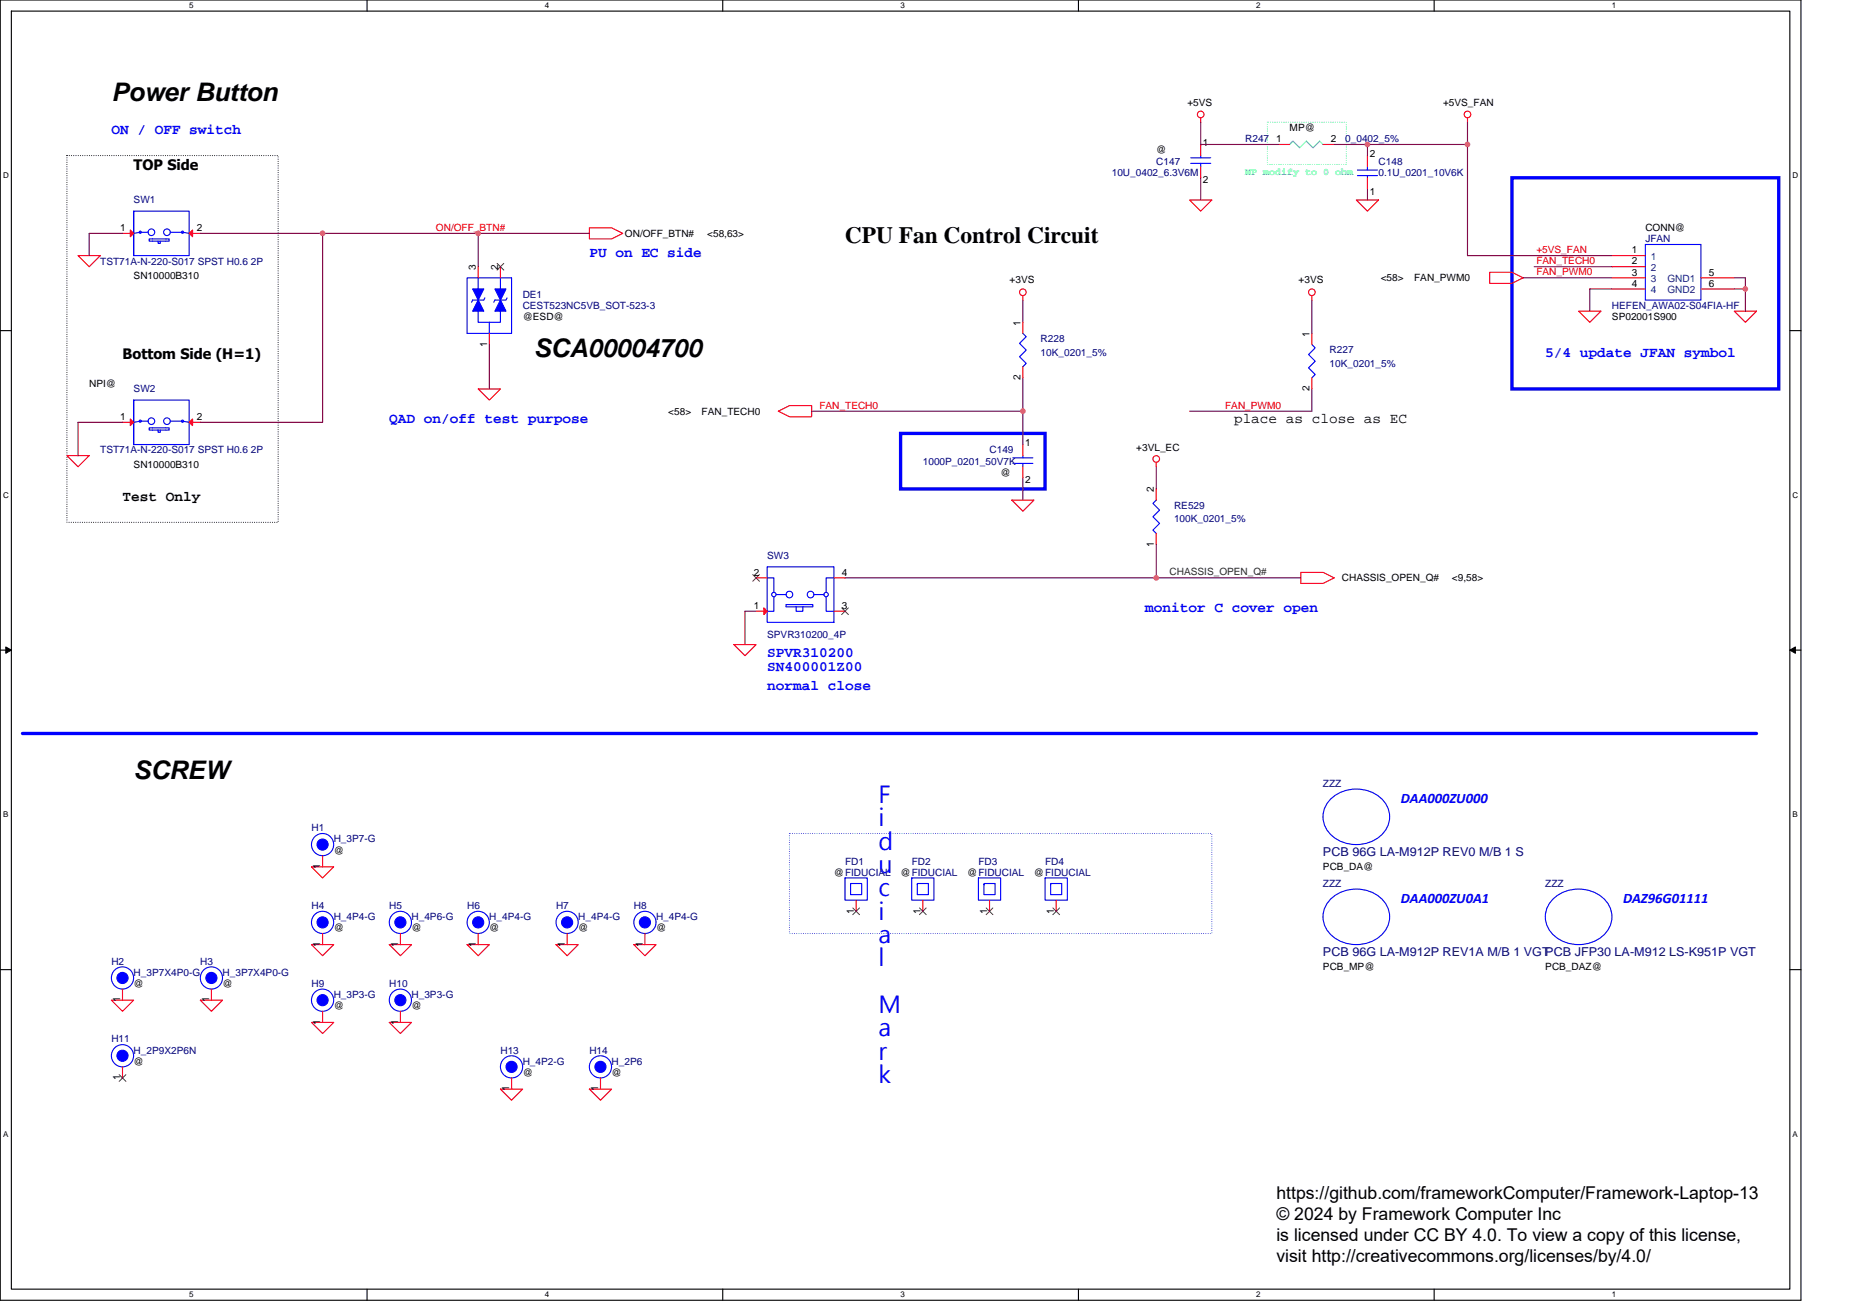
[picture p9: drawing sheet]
<svg xmlns="http://www.w3.org/2000/svg" width="297mm" height="210mm" viewBox="0 0 297 210" stroke-linecap="round" stroke-linejoin="round" font-family="sans-serif">
<path d="M0 0h288.1v208h-288.1zM1.8 1.8h284.5v204.4h-284.5z" fill="none" stroke="#000" stroke-width=".18"/>
<g fill="#fff">
<path d="M30.3 .2h.7v1.4h-.7z"/>
<path d="M30.3 206.4h.7v1.4h-.7z"/>
</g>
<path d="M58.7 0v1.8M58.7 206.2v1.8" fill="none" stroke="#000" stroke-width=".18"/>
<g fill="#fff">
<path d="M87.2 .2h.7v1.4h-.7z"/>
<path d="M87.2 206.4h.7v1.4h-.7z"/>
</g>
<path d="M115.6 0v1.8M115.6 206.2v1.8" fill="none" stroke="#000" stroke-width=".18"/>
<g fill="#fff">
<path d="M144.1 .2h.7v1.4h-.7z"/>
<path d="M144.1 206.4h.7v1.4h-.7z"/>
</g>
<path d="M172.5 0v1.8M172.5 206.2v1.8" fill="none" stroke="#000" stroke-width=".18"/>
<g fill="#fff">
<path d="M201 .2h.7v1.4h-.7z"/>
<path d="M201 206.4h.7v1.4h-.7z"/>
</g>
<path d="M229.4 0v1.8M229.4 206.2v1.8" fill="none" stroke="#000" stroke-width=".18"/>
<g fill="#fff">
<path d="M257.8 .2h.8v1.4h-.8z"/>
<path d="M257.8 206.4h.8v1.4h-.8z"/>
<path d="M.5 27.3h.9v1.5h-.9z"/>
<path d="M286.7 27.3h1v1.5h-1z"/>
<path d="M.5 78.5h.9v1.4h-.9z"/>
<path d="M286.7 78.5h1v1.4h-1z"/>
</g>
<path d="M0 52.9h1.8M286.3 52.9h1.8" fill="none" stroke="#000" stroke-width=".18"/>
<g fill="#fff">
<path d="M.5 129.6h.8v1.4h-.8z"/>
<path d="M286.7 129.6h.9v1.4h-.9z"/>
</g>
<path d="M0 104h1.8M286.3 104h1.8" fill="none" stroke="#000" stroke-width=".18"/>
<path d="M.9 103.5l.9 .5-.9 .5zM286.3 104l.9-.5v1z" fill="#000"/>
<path d="M.9 103.5l.9 .5-.9 .5zM286.3 104l.9-.5v1z" fill="none" stroke="#000" stroke-width=".16"/>
<g fill="#fff">
<path d="M.5 180.7h.8v1.4h-.8z"/>
<path d="M286.7 180.7h.9v1.4h-.9z"/>
</g>
<path d="M0 155.1h1.8M286.3 155.1h1.8" fill="none" stroke="#000" stroke-width=".18"/>
<path d="M241.8 28.4h42.7v33.8h-42.7zM144.1 69.3h23.1v8.9h-23.1zM3.6 117.3h277.4" fill="none" stroke="#00f" stroke-width=".53"/>
<path d="M126.3 133.3h67.5v16.1h-67.5z" fill="none" stroke="#0080ff" stroke-width=".18" stroke-dasharray="0 .4"/>
<path d="M10.7 24.9h33.8v58.7h-33.8z" fill="none" stroke="#000" stroke-width=".18" stroke-dasharray="0 .4"/>
<path d="M202.7 19.6h12.7v6.7h-12.7z" fill="none" stroke="#00ff40" stroke-width=".18" stroke-dasharray="0 .4"/>
<g fill="none" stroke="#f00" stroke-width=".18">
<path d="M192.1 18.8v.8M234.7 18.8v.8M94.3 36.4h3.5l1.8 .9-1.8 .9h-3.5zM190.3 32h3.5l-1.7 1.8zM217 32h3.5l-1.8 1.8zM12.5 40.9h3.5l-1.7 1.8zM163.6 47.3v.7M209.8 47.3v.7M238.3 43.6h3.5l1.8 .8-1.8 .9h-3.5zM252.5 49.8h3.6l-1.8 1.8zM277.4 49.8h3.6l-1.8 1.8zM10.7 72.9h3.6l-1.8 1.8z"/>
<path d="M76.5 62.2h3.5l-1.7 1.8zM124.5 65.8l1.8-.9h3.5v1.8h-3.5zM185 74v.7M161.8 80h3.6l-1.8 1.8zM208.1 91.6h3.5l1.8 .9-1.8 .8h-3.5zM117.4 103.1h3.5l-1.7 1.8zM49.8 138.7h3.6l-1.8 1.8zM49.8 151.1h3.6l-1.8 1.8zM62.3 151.1h3.5l-1.8 1.8zM74.7 151.1h3.6l-1.8 1.8zM88.9 151.1h3.6l-1.8 1.8zM101.4 151.1h3.5l-1.7 1.8z"/>
<path d="M17.8 160h3.6l-1.8 1.8zM32 160h3.6l-1.8 1.8zM49.8 163.6h3.6l-1.8 1.8zM62.3 163.6h3.5l-1.8 1.8zM80 174.2h3.6l-1.8 1.8zM94.3 174.2h3.5l-1.7 1.8z"/>
<circle cx="192.1" cy="18.3" r=".53"/>
<circle cx="234.7" cy="18.3" r=".53"/>
<circle cx="163.6" cy="46.8" r=".53"/>
<circle cx="209.8" cy="46.8" r=".53"/>
<circle cx="184.9" cy="73.4" r=".53"/>
</g>
<circle cx="51.6" cy="160" r=".89" fill="#00f"/>
<g fill="none" stroke="#00f" stroke-width=".18">
<path d="M190.5 26.1h3.2M190.5 25.2h3.2M192.1 24.9v.3M192.1 26.1v.6"/>
<circle cx="51.6" cy="160" r=".89"/>
<circle cx="51.6" cy="160" r="1.78"/>
</g>
<path d="M192.1 23.1v1.8M192.1 26.7v1.7M51.6 161.8v1.8" fill="none" stroke="#f00" stroke-width=".18"/>
<circle cx="103.2" cy="147.6" r=".89" fill="#00f"/>
<g fill="none" stroke="#00f" stroke-width=".18">
<circle cx="103.2" cy="147.6" r="1.78"/>
<circle cx="103.2" cy="147.6" r=".89"/>
</g>
<path d="M103.2 149.4v1.7" fill="none" stroke="#f00" stroke-width=".18"/>
<circle cx="19.6" cy="156.5" r=".89" fill="#00f"/>
<g fill="none" stroke="#00f" stroke-width=".18">
<path d="M162 74.1h3.2M162 73.3h3.2M163.6 72.9v.4M163.6 74.1v.6M248.4 143.8a6 6 0 0 1 8.7 .6 4 4 0 0 1-1.9 6.1 5.8 5.8 0 0 1-7.7-2.3 3.9 3.9 0 0 1 .9-4.4z"/>
<circle cx="19.6" cy="156.5" r=".89"/>
<circle cx="19.6" cy="156.5" r="1.78"/>
</g>
<path d="M163.6 71.1v1.8M163.6 74.7v1.8M19.6 158.2v1.8" fill="none" stroke="#f00" stroke-width=".18"/>
<circle cx="76.5" cy="147.6" r=".89" fill="#00f"/>
<g fill="none" stroke="#00f" stroke-width=".18">
<circle cx="76.5" cy="147.6" r="1.78"/>
<circle cx="76.5" cy="147.6" r=".89"/>
</g>
<path d="M76.5 149.4v1.7" fill="none" stroke="#f00" stroke-width=".18"/>
<path d="M80 48l.9 1.8h-1.7z" fill="#00f"/>
<path d="M74.7 44.4h7.1v8.9h-7.1zM76.5 46.2v1.8M80 49.8v1.8h-1.7v1.7M80 46.2v1.8M80 48l.9 1.8h-1.7z" fill="none" stroke="#00f" stroke-width=".18"/>
<path d="M76.5 48l.9 1.8h-1.8z" fill="#00f"/>
<path d="M76.5 48l.9 1.8h-1.8zM76.5 49.8v1.8h1.8M77.6 47.7l-.2 .3h-1.8l-.2 .4M81.1 47.7l-.2 .3h-1.7l-.2 .4" fill="none" stroke="#00f" stroke-width=".18"/>
<path d="M79.2 46.2h1.7l-.9 1.8z" fill="#00f"/>
<path d="M79.2 46.2h1.7l-.9 1.8z" fill="none" stroke="#00f" stroke-width=".18"/>
<path d="M75.6 46.2h1.8l-.9 1.8z" fill="#00f"/>
<path d="M75.6 46.2h1.8l-.9 1.8zM76.5 44.4v1.8M80 44.4v1.8" fill="none" stroke="#00f" stroke-width=".18"/>
<path d="M76.5 42.7v1.7M78.3 53.3v1.8M80 42.7v1.7" fill="none" stroke="#f00" stroke-width=".18"/>
<path d="M79.5 42.1l1.1 1.1M80.6 42.1l-1.1 1.1" fill="none" stroke="#804000" stroke-width=".16"/>
<circle cx="51.6" cy="147.6" r=".89" fill="#00f"/>
<g fill="none" stroke="#00f" stroke-width=".18">
<path d="M163.6 53.3l.5 .6-1 1 1 1.1-1 1.1 1 1-.5 .6M122.7 92.5h1.1v2.3M122.7 90.7h10.7v8.9h-10.7zM123.8 95.5v2.3h-1.1M124.1 95.1h1.6M125.7 96.7h4.3v.4h-4.3zM127.3 97.1v.7h1.1v-.7M130.2 95.1h1.6h-.2M132.1 95.5v2.3h1.3M133.4 92.5h-1.3v2.3M156.5 140.5h3.6v3.5h-3.6zM157.4 141.4h1.8v1.7h-1.8z"/>
<circle cx="123.8" cy="95.1" r=".35"/>
<circle cx="126.3" cy="95.1" r=".53"/>
<circle cx="129.7" cy="95.1" r=".53"/>
<circle cx="132.1" cy="95.1" r=".35"/>
<circle cx="51.6" cy="147.6" r=".89"/>
<circle cx="51.6" cy="147.6" r="1.78"/>
</g>
<path d="M163.6 51.6v1.7M163.6 58.7v1.8M51.6 149.4v1.7M158.3 144v1.8" fill="none" stroke="#f00" stroke-width=".18"/>
<path d="M157.7 145.3l1.1 1M158.8 145.3l-1.1 1" fill="none" stroke="#804000" stroke-width=".16"/>
<path d="M122.2 97.3l.5 .5-.5 .5z" fill="#f00"/>
<path d="M120.9 97.8h1.8M120.9 92.5h1.8M122.2 97.3l.5 .5-.5 .5zM133.4 97.8h1.8M133.4 92.5h1.8" fill="none" stroke="#f00" stroke-width=".18"/>
<path d="M120.4 91.9l1.1 1.1M121.5 91.9l-1.1 1.1M134.6 97.3l1.1 1M135.7 97.3l-1.1 1" fill="none" stroke="#804000" stroke-width=".16"/>
<g fill="none" stroke="#00f" stroke-width=".18">
<path d="M21.4 33.8v7.1h8.9v-7.1h-8.9v7.1M23.7 37.2h-1.3l-1 .1M23.9 38.2h3.2v.4h-3.2zM25.3 38.6v.3h.3v-.3M27.2 37.2h2l1.1 .1"/>
<circle cx="22.4" cy="37.2" r=".17"/>
<circle cx="24.2" cy="37.2" r=".53"/>
<circle cx="26.7" cy="37.2" r=".53"/>
<circle cx="29.2" cy="37.2" r=".17"/>
</g>
<path d="M30.3 37.3l.5-.5v1.1z" fill="#f00"/>
<path d="M30.3 37.3l.5-.5v1.1zM30.3 37.3h1.7" fill="none" stroke="#f00" stroke-width=".18"/>
<path d="M20.8 36.8l.6 .5-.6 .6z" fill="#f00"/>
<path d="M19.6 37.3h1.8M20.8 36.8l.6 .5-.6 .6z" fill="none" stroke="#f00" stroke-width=".18"/>
<circle cx="51.6" cy="135.1" r=".89" fill="#00f"/>
<g fill="none" stroke="#00f" stroke-width=".18">
<path d="M135.2 140.5h3.5v3.5h-3.5zM136.1 141.4h1.7v1.7h-1.7z"/>
<circle cx="51.6" cy="135.1" r=".89"/>
<circle cx="51.6" cy="135.1" r="1.78"/>
</g>
<path d="M51.6 136.9v1.8M136.9 144v1.8" fill="none" stroke="#f00" stroke-width=".18"/>
<path d="M136.4 145.3l1.1 1M137.5 145.3l-1.1 1" fill="none" stroke="#804000" stroke-width=".16"/>
<circle cx="96" cy="170.7" r=".89" fill="#00f"/>
<g fill="none" stroke="#00f" stroke-width=".18">
<path d="M185 80l-.6 .5 1.1 1.1-1.1 1.1 1.1 1-1.1 1.1 .6 .5"/>
<circle cx="96" cy="170.7" r=".89"/>
<circle cx="96" cy="170.7" r="1.78"/>
</g>
<path d="M185 78.2v1.8M185 85.3v1.8M96.1 172.5v1.7" fill="none" stroke="#f00" stroke-width=".18"/>
<circle cx="19.6" cy="168.9" r=".89" fill="#00f"/>
<g fill="none" stroke="#00f" stroke-width=".18">
<path d="M263.2 39.1h8.9v8.9h-8.9z"/>
<circle cx="19.6" cy="168.9" r=".89"/>
<circle cx="19.6" cy="168.9" r="1.78"/>
</g>
<path d="M257.8 40.9h5.4M257.8 42.7h5.4M257.8 44.4h5.4M257.8 46.2h5.4M272.1 44.4h5.3M272.1 46.2h5.3M19.6 170.7v1.8" fill="none" stroke="#f00" stroke-width=".18"/>
<path d="M19.1 171.9l1 1.1M20.1 171.9l-1 1.1" fill="none" stroke="#804000" stroke-width=".16"/>
<circle cx="64" cy="160" r=".89" fill="#00f"/>
<g fill="none" stroke="#00f" stroke-width=".18">
<circle cx="64" cy="160" r=".89"/>
<circle cx="64" cy="160" r="1.78"/>
</g>
<path d="M64 161.8v1.8" fill="none" stroke="#f00" stroke-width=".18"/>
<circle cx="33.8" cy="156.5" r=".89" fill="#00f"/>
<g fill="none" stroke="#00f" stroke-width=".18">
<path d="M217.1 27.2h3.2M217.1 28.1h3.2M218.7 28.1v.3M218.7 26.7v.5"/>
<circle cx="33.8" cy="156.5" r=".89"/>
<circle cx="33.8" cy="156.5" r="1.78"/>
</g>
<path d="M218.7 28.4v1.8M218.7 24.9v1.8M33.8 158.2v1.8" fill="none" stroke="#f00" stroke-width=".18"/>
<circle cx="90.7" cy="147.6" r=".89" fill="#00f"/>
<g fill="none" stroke="#00f" stroke-width=".18">
<path d="M212.9 143.8a6 6 0 0 1 8.7 .6 4 4 0 0 1-2 6.1 5.8 5.8 0 0 1-7.6-2.3 3.9 3.9 0 0 1 .9-4.4z"/>
<circle cx="90.7" cy="147.6" r=".89"/>
<circle cx="90.7" cy="147.6" r="1.78"/>
</g>
<path d="M90.7 149.4v1.7" fill="none" stroke="#f00" stroke-width=".18"/>
<circle cx="64" cy="147.6" r=".89" fill="#00f"/>
<g fill="none" stroke="#00f" stroke-width=".18">
<path d="M209.8 55.1l.6 .6-1.1 1 1.1 1.1-1.1 1.1 1.1 1-.6 .6M21.4 64v7.1h8.9v-7.1h-8.9v7.1M23.7 67.4h-1.3l-1 .2M23.9 68.5h3.2v.3h-3.2zM25.3 68.8v.4h.3v-.4M27.2 67.4h2l1.1 .2M212.9 127.8a6 6 0 0 1 8.7 .6 4 4 0 0 1-2 6.1 5.8 5.8 0 0 1-7.6-2.3 3.9 3.9 0 0 1 .9-4.4zM145.8 140.5h3.6v3.5h-3.6zM146.7 141.4h1.8v1.7h-1.8zM167.2 140.5h3.5v3.5h-3.5zM168.1 141.4h1.7v1.7h-1.7z"/>
<circle cx="22.4" cy="67.4" r=".17"/>
<circle cx="24.2" cy="67.4" r=".53"/>
<circle cx="26.7" cy="67.4" r=".53"/>
<circle cx="29.2" cy="67.4" r=".17"/>
<circle cx="64" cy="147.6" r="1.78"/>
<circle cx="64" cy="147.6" r=".89"/>
</g>
<path d="M204.5 23.1h1.8M211.6 23.1h1.8M209.8 53.3v1.8M209.8 60.5v1.7M64 149.4v1.7M147.6 144v1.8M168.9 144v1.8" fill="none" stroke="#f00" stroke-width=".18"/>
<path d="M147.1 145.3l1.1 1M148.1 145.3l-1 1M168.4 145.3l1.1 1M169.5 145.3l-1.1 1" fill="none" stroke="#804000" stroke-width=".16"/>
<path d="M206.3 23.1l.5-.5 1.1 1 1.1-1 1 1 1.1-1 .5 .5" fill="none" stroke="#00ff80" stroke-width=".18"/>
<path d="M30.3 67.6l.5-.6v1.1z" fill="#f00"/>
<path d="M30.3 67.6l.5-.6v1.1zM30.3 67.6h1.7" fill="none" stroke="#f00" stroke-width=".18"/>
<path d="M20.8 67l.6 .6-.6 .5z" fill="#f00"/>
<path d="M19.6 67.6h1.8M20.8 67l.6 .6-.6 .5z" fill="none" stroke="#f00" stroke-width=".18"/>
<circle cx="81.8" cy="170.7" r=".89" fill="#00f"/>
<g fill="none" stroke="#00f" stroke-width=".18">
<circle cx="81.8" cy="170.7" r=".89"/>
<circle cx="81.8" cy="170.7" r="1.78"/>
</g>
<path d="M81.8 172.5v1.7" fill="none" stroke="#f00" stroke-width=".18"/>
<path d="M192.1 19.6v3.5h12.4M234.7 19.6v3.5M213.4 23.1h5.3M163.6 48v3.6" fill="none" stroke="#800040" stroke-width=".18"/>
<circle cx="218.7" cy="23.1" r=".35" fill="#f0f"/>
<circle cx="218.7" cy="23.1" r=".35" fill="none" stroke="#f0f" stroke-width=".18"/>
<path d="M218.7 24.9v-1.8h16v17.8" fill="none" stroke="#800040" stroke-width=".18"/>
<circle cx="234.7" cy="23.1" r=".35" fill="#f0f"/>
<circle cx="234.7" cy="23.1" r=".35" fill="none" stroke="#f0f" stroke-width=".18"/>
<path d="M32 37.3h19.6M51.6 37.3v30.3M51.6 37.3h24.9M192.1 28.4v3.6M218.7 30.2v1.8" fill="none" stroke="#800040" stroke-width=".18"/>
<circle cx="76.5" cy="37.3" r=".35" fill="#f0f"/>
<circle cx="76.5" cy="37.3" r=".35" fill="none" stroke="#f0f" stroke-width=".18"/>
<circle cx="51.6" cy="37.3" r=".35" fill="#f0f"/>
<circle cx="51.6" cy="37.3" r=".35" fill="none" stroke="#f0f" stroke-width=".18"/>
<path d="M94.3 37.3h-17.8v5.4M209.8 48v5.3M234.7 40.9h23.1M243.6 44.4h14.2M245.4 42.7h12.4M257.8 46.2h-3.5v3.6M277.4 46.2h1.8M277.4 44.4h1.8v1.8M279.2 46.2v3.6M163.6 60.5v5.3" fill="none" stroke="#800040" stroke-width=".18"/>
<circle cx="279.2" cy="46.2" r=".35" fill="#f0f"/>
<circle cx="279.2" cy="46.2" r=".35" fill="none" stroke="#f0f" stroke-width=".18"/>
<path d="M78.3 55.1v7.1M163.6 76.5v3.5M185 74.7v3.5M209.8 62.2v3.6h-19.5M185 87.1v5.4h-49.8" fill="none" stroke="#800040" stroke-width=".18"/>
<circle cx="184.9" cy="92.5" r=".35" fill="#f0f"/>
<circle cx="184.9" cy="92.5" r=".35" fill="none" stroke="#f0f" stroke-width=".18"/>
<path d="M19.6 37.3h-5.3v3.6M19.6 67.6h-7.1v5.3M32 67.6h19.6M129.8 65.8h33.8M120.9 97.8h-1.7v5.3M185 92.5h23.1" fill="none" stroke="#800040" stroke-width=".18"/>
<circle cx="163.6" cy="65.8" r=".35" fill="#f0f"/>
<circle cx="163.6" cy="65.8" r=".35" fill="none" stroke="#f0f" stroke-width=".18"/>
<path d="M163.6 65.8v5.3" fill="none" stroke="#800040" stroke-width=".18"/>
<circle cx="218.7" cy="23.1" r=".35" fill="#f0f"/>
<circle cx="218.7" cy="23.1" r=".35" fill="none" stroke="#f0f" stroke-width=".18"/>
<circle cx="234.7" cy="23.1" r=".35" fill="#f0f"/>
<circle cx="234.7" cy="23.1" r=".35" fill="none" stroke="#f0f" stroke-width=".18"/>
<circle cx="76.5" cy="37.3" r=".35" fill="#f0f"/>
<circle cx="76.5" cy="37.3" r=".35" fill="none" stroke="#f0f" stroke-width=".18"/>
<circle cx="51.6" cy="37.3" r=".35" fill="#f0f"/>
<circle cx="51.6" cy="37.3" r=".35" fill="none" stroke="#f0f" stroke-width=".18"/>
<circle cx="279.2" cy="46.2" r=".35" fill="#f0f"/>
<circle cx="279.2" cy="46.2" r=".35" fill="none" stroke="#f0f" stroke-width=".18"/>
<circle cx="184.9" cy="92.5" r=".35" fill="#f0f"/>
<circle cx="184.9" cy="92.5" r=".35" fill="none" stroke="#f0f" stroke-width=".18"/>
<circle cx="163.6" cy="65.8" r=".35" fill="#f0f"/>
<circle cx="163.6" cy="65.8" r=".35" fill="none" stroke="#f0f" stroke-width=".18"/>
<g font-size="4.1">
<text x="17.8" y="16.1">Power Button</text>
<text x="85.4" y="57">SCA00004700</text>
<text x="21.4" y="124.6">SCREW</text>
</g>
<text font-size="3.7" x="135.2" y="38.9">CPU Fan Control Circuit</text>
<g font-size="3.7" fill="#00f">
<text x="140.5" y="128.5">F</text>
<text x="140.5" y="132.2">i</text>
<text x="140.5" y="135.9">d</text>
<text x="140.5" y="139.7">u</text>
<text x="140.5" y="143.4">c</text>
<text x="140.5" y="147.1">i</text>
<text x="140.5" y="150.9">a</text>
<text x="140.5" y="154.6">l</text>
<text x="140.5" y="162.1">M</text>
<text x="140.5" y="165.8">a</text>
<text x="140.5" y="169.6">r</text>
<text x="140.5" y="173.3">k</text>
</g>
<g font-size="2.8">
<text x="204.2" y="191.8">https://github.com/frameworkComputer/Framework-Laptop-13</text>
<text x="204.2" y="195.2">© 2024 by Framework Computer Inc</text>
<text x="204.2" y="198.6">is licensed under CC BY 4.0. To view a copy of this license,</text>
<text x="204.2" y="202">visit http://creativecommons.org/licenses/by/4.0/</text>
</g>
<g font-size="2.3" fill="#00f">
<text x="17.8" y="21.5">ON / OFF switch</text>
<text x="94.3" y="41">PU on EC side</text>
<text x="247.2" y="57">5/4 update JFAN symbol</text>
<text x="62.3" y="67.7">QAD on/off test purpose</text>
<text x="183.2" y="97.9">monitor C cover open</text>
<text x="122.7" y="105">SPVR310200</text>
<text x="122.7" y="107.4">SN400001Z00</text>
<text x="122.7" y="110.4">normal close</text>
<text x="224.1" y="128.4">DAA000ZU000</text>
<text x="224.1" y="144.4">DAA000ZU0A1</text>
<text x="259.6" y="144.4">DAZ96G01111</text>
</g>
<g font-size="2.3">
<text x="21.4" y="27.2">TOP Side</text>
<text x="19.6" y="57.4">Bottom Side (H=1)</text>
<text x="197.4" y="67.7">place as close as EC</text>
<text x="19.6" y="80.2">Test Only</text>
</g>
<g font-size="2" fill="#000080">
<text x="211.6" y="136.9">PCB 96G LA-M912P REV0 M/B 1 S</text>
<text x="211.6" y="152.9">PCB 96G LA-M912P REV1A M/B 1 VGTPCB JFP30 LA-M912 LS-K951P VGT</text>
</g>
<g font-size="1.6">
<text x="189.9" y="16.9">+5VS</text>
<text x="230.8" y="16.9">+5VS_FAN</text>
<text x="192.4" y="23.3">1</text>
<text x="204.1" y="22.8">1</text>
<text x="206.3" y="21">MP@</text>
<text x="212.9" y="22.8">2</text>
<text x="185" y="24.5">@</text>
<text x="192.4" y="29.3">2</text>
<text x="219.1" y="25.1">2</text>
<text x="219.1" y="31.1">1</text>
<text x="19.2" y="37">1</text>
<text x="31.5" y="37">2</text>
<text x="100" y="37.9">ON/OFF_BTN#</text>
<text x="113.1" y="37.9">&lt;58,63&gt;</text>
<text x="261" y="40.5">1</text>
<text x="263.2" y="37">CONN@</text>
<text x="21.4" y="44.6">SN10000B310</text>
<text x="76.1" y="43.2" transform="rotate(-90 76.1 43.2)">3</text>
<text x="79.7" y="43.2" transform="rotate(-90 79.7 43.2)">2</text>
<text x="161.5" y="45.3">+3VS</text>
<text x="207.7" y="45.3">+3VS</text>
<text x="220.9" y="45">&lt;58&gt;</text>
<text x="226.2" y="45">FAN_PWM0</text>
<text x="261" y="42.3">2</text>
<text x="261" y="44.1">3</text>
<text x="261" y="45.9">4</text>
<text x="273.3" y="44.1">5</text>
<text x="273.3" y="45.9">6</text>
<text x="83.6" y="51.2">@ESD@</text>
<text x="163.3" y="52.1" transform="rotate(-90 163.3 52.1)">1</text>
<text x="209.5" y="53.9" transform="rotate(-90 209.5 53.9)">1</text>
<text x="257.8" y="51.2">SP02001S900</text>
<text x="77.9" y="55.5" transform="rotate(-90 77.9 55.5)">1</text>
<text x="14.3" y="61.9">NPI@</text>
<text x="163.3" y="60.8" transform="rotate(-90 163.3 60.8)">2</text>
<text x="209.5" y="62.6" transform="rotate(-90 209.5 62.6)">2</text>
<text x="19.2" y="67.2">1</text>
<text x="31.5" y="67.2">2</text>
<text x="106.9" y="66.3">&lt;58&gt;</text>
<text x="112.2" y="66.3">FAN_TECH0</text>
<text x="164" y="71.3">1</text>
<text x="21.4" y="74.9">SN10000B310</text>
<text x="160.1" y="76.1">@</text>
<text x="164" y="77.3">2</text>
<text x="181.8" y="72.2">+3VL_EC</text>
<text x="184.6" y="78.8" transform="rotate(-90 184.6 78.8)">2</text>
<text x="184.6" y="87.5" transform="rotate(-90 184.6 87.5)">1</text>
<text x="120.6" y="92.1">2</text>
<text x="134.6" y="92.1">4</text>
<text x="214.6" y="93">CHASSIS_OPEN_Q#</text>
<text x="232.2" y="93">&lt;9,58&gt;</text>
<text x="120.6" y="97.4">1</text>
<text x="134.6" y="97.4">3</text>
<text x="53.4" y="136.6">@</text>
<text x="51.2" y="139" transform="rotate(-90 51.2 139)">1</text>
<text x="133.4" y="140.1">@FIDUCIAL</text>
<text x="144.1" y="140.1">@FIDUCIAL</text>
<text x="154.7" y="140.1">@FIDUCIAL</text>
<text x="165.4" y="140.1">@FIDUCIAL</text>
<text x="211.6" y="139.2">PCB_DA@</text>
<text x="53.4" y="149">@</text>
<text x="65.8" y="149">@</text>
<text x="78.3" y="149">@</text>
<text x="92.5" y="149">@</text>
<text x="104.9" y="149">@</text>
<text x="136.6" y="146.2" transform="rotate(-90 136.6 146.2)">1</text>
<text x="147.3" y="146.2" transform="rotate(-90 147.3 146.2)">1</text>
<text x="157.9" y="146.2" transform="rotate(-90 157.9 146.2)">1</text>
<text x="168.6" y="146.2" transform="rotate(-90 168.6 146.2)">1</text>
<text x="51.2" y="151.5" transform="rotate(-90 51.2 151.5)">1</text>
<text x="63.7" y="151.5" transform="rotate(-90 63.7 151.5)">1</text>
<text x="76.1" y="151.5" transform="rotate(-90 76.1 151.5)">1</text>
<text x="90.4" y="151.5" transform="rotate(-90 90.4 151.5)">1</text>
<text x="102.8" y="151.5" transform="rotate(-90 102.8 151.5)">1</text>
<text x="211.6" y="155.2">PCB_MP@</text>
<text x="247.2" y="155.2">PCB_DAZ@</text>
<text x="19.2" y="160.4" transform="rotate(-90 19.2 160.4)">1</text>
<text x="21.4" y="157.9">@</text>
<text x="33.5" y="160.4" transform="rotate(-90 33.5 160.4)">1</text>
<text x="35.6" y="157.9">@</text>
<text x="53.4" y="161.4">@</text>
<text x="65.8" y="161.4">@</text>
<text x="51.2" y="163.9" transform="rotate(-90 51.2 163.9)">1</text>
<text x="63.7" y="163.9" transform="rotate(-90 63.7 163.9)">1</text>
<text x="19.2" y="172.8" transform="rotate(-90 19.2 172.8)">1</text>
<text x="21.4" y="170.3">@</text>
<text x="83.6" y="172.1">@</text>
<text x="97.8" y="172.1">@</text>
<text x="81.5" y="174.6" transform="rotate(-90 81.5 174.6)">1</text>
<text x="95.7" y="174.6" transform="rotate(-90 95.7 174.6)">1</text>
</g>
<g font-size="1.6" fill="#000080">
<text x="199.2" y="22.8">R247</text>
<text x="215.2" y="22.8">0_0402_5%</text>
<text x="177.8" y="28.1">10U_0402_6.3V6M</text>
<text x="185" y="26.3">C147</text>
<text x="220.5" y="26.3">C148</text>
<text x="220.5" y="28.1">0.1U_0201_10V6K</text>
<text x="21.4" y="32.5">SW1</text>
<text x="263.2" y="38.8">JFAN</text>
<text x="16" y="42.3">TST71A-N-220-S017 SPST H0.6 2P</text>
<text x="83.6" y="47.7">DE1</text>
<text x="83.6" y="49.4">CEST523NC5VB_SOT-523-3</text>
<text x="257.8" y="49.4">HEFEN_AWA02-S04FIA-HF</text>
<text x="166.5" y="54.8">R228</text>
<text x="166.5" y="56.9">10K_0201_5%</text>
<text x="212.7" y="56.5">R227</text>
<text x="212.7" y="58.7">10K_0201_5%</text>
<text x="21.4" y="62.8">SW2</text>
<text x="16" y="72.5">TST71A-N-220-S017 SPST H0.6 2P</text>
<text x="147.6" y="74.3">1000P_0201_50V7K</text>
<text x="158.3" y="72.5">C149</text>
<text x="187.8" y="81.4">RE529</text>
<text x="187.8" y="83.6">100K_0201_5%</text>
<text x="122.7" y="89.4">SW3</text>
<text x="122.7" y="102.1">SPVR310200_4P</text>
<text x="211.6" y="125.9">ZZZ</text>
<text x="49.8" y="133">H1</text>
<text x="53.4" y="134.8">H_3P7-G</text>
<text x="135.2" y="138.3">FD1</text>
<text x="145.8" y="138.3">FD2</text>
<text x="156.5" y="138.3">FD3</text>
<text x="167.2" y="138.3">FD4</text>
<text x="211.6" y="141.9">ZZZ</text>
<text x="247.2" y="141.9">ZZZ</text>
<text x="49.8" y="145.4">H4</text>
<text x="53.4" y="147.2">H_4P4-G</text>
<text x="62.3" y="145.4">H5</text>
<text x="65.8" y="147.2">H_4P6-G</text>
<text x="74.7" y="145.4">H6</text>
<text x="78.3" y="147.2">H_4P4-G</text>
<text x="88.9" y="145.4">H7</text>
<text x="92.5" y="147.2">H_4P4-G</text>
<text x="101.4" y="145.4">H8</text>
<text x="104.9" y="147.2">H_4P4-G</text>
<text x="17.8" y="154.3">H2</text>
<text x="32" y="154.3">H3</text>
<text x="21.4" y="156.1">H_3P7X4P0-G</text>
<text x="35.6" y="156.1">H_3P7X4P0-G</text>
<text x="49.8" y="157.9">H9</text>
<text x="53.4" y="159.7">H_3P3-G</text>
<text x="62.3" y="157.9">H10</text>
<text x="65.8" y="159.7">H_3P3-G</text>
<text x="17.8" y="166.8">H11</text>
<text x="21.4" y="168.6">H_2P9X2P6N</text>
<text x="80" y="168.6">H13</text>
<text x="83.6" y="170.3">H_4P2-G</text>
<text x="94.3" y="168.6">H14</text>
<text x="97.8" y="170.3">H_2P6</text>
</g>
<text font-size="1.6" fill="#00ff80" x="199.2" y="28">MP modify to 0 ohm</text>
<g font-size="1.6" fill="#f00">
<text x="69.7" y="37">ON/OFF_BTN#</text>
<text x="245.8" y="40.5">+5VS_FAN</text>
<text x="245.8" y="42.3">FAN_TECH0</text>
<text x="245.8" y="44.1">FAN_PWM0</text>
<text x="131.1" y="65.4">FAN_TECH0</text>
<text x="196" y="65.4">FAN_PWM0</text>
</g>
<g font-size="1.6" fill="#004080">
<text x="264.1" y="41.6">1</text>
<text x="264.1" y="43.4">2</text>
<text x="264.1" y="45.2">3</text>
<text x="264.1" y="46.9">4</text>
<text x="266.7" y="45.2">GND1</text>
<text x="266.7" y="46.9">GND2</text>
</g>
<text font-size="1.6" fill="#008000" x="187.1" y="92.1">CHASSIS_OPEN_Q#</text>
<g font-size="1.3">
<text x="30.3" y="1.3">5</text>
<text x="87.2" y="1.3">4</text>
<text x="144.1" y="1.3">3</text>
<text x="201" y="1.3">2</text>
<text x="257.8" y="1.3">1</text>
<text x=".5" y="28.5">D</text>
<text x="286.7" y="28.5">D</text>
<text x=".5" y="79.6">C</text>
<text x="286.7" y="79.6">C</text>
<text x=".5" y="130.7">B</text>
<text x="286.7" y="130.7">B</text>
<text x=".5" y="181.8">A</text>
<text x="286.7" y="181.8">A</text>
<text x="30.3" y="207.6">5</text>
<text x="87.2" y="207.6">4</text>
<text x="144.1" y="207.6">3</text>
<text x="201" y="207.6">2</text>
<text x="257.8" y="207.6">1</text>
</g>
</svg>
